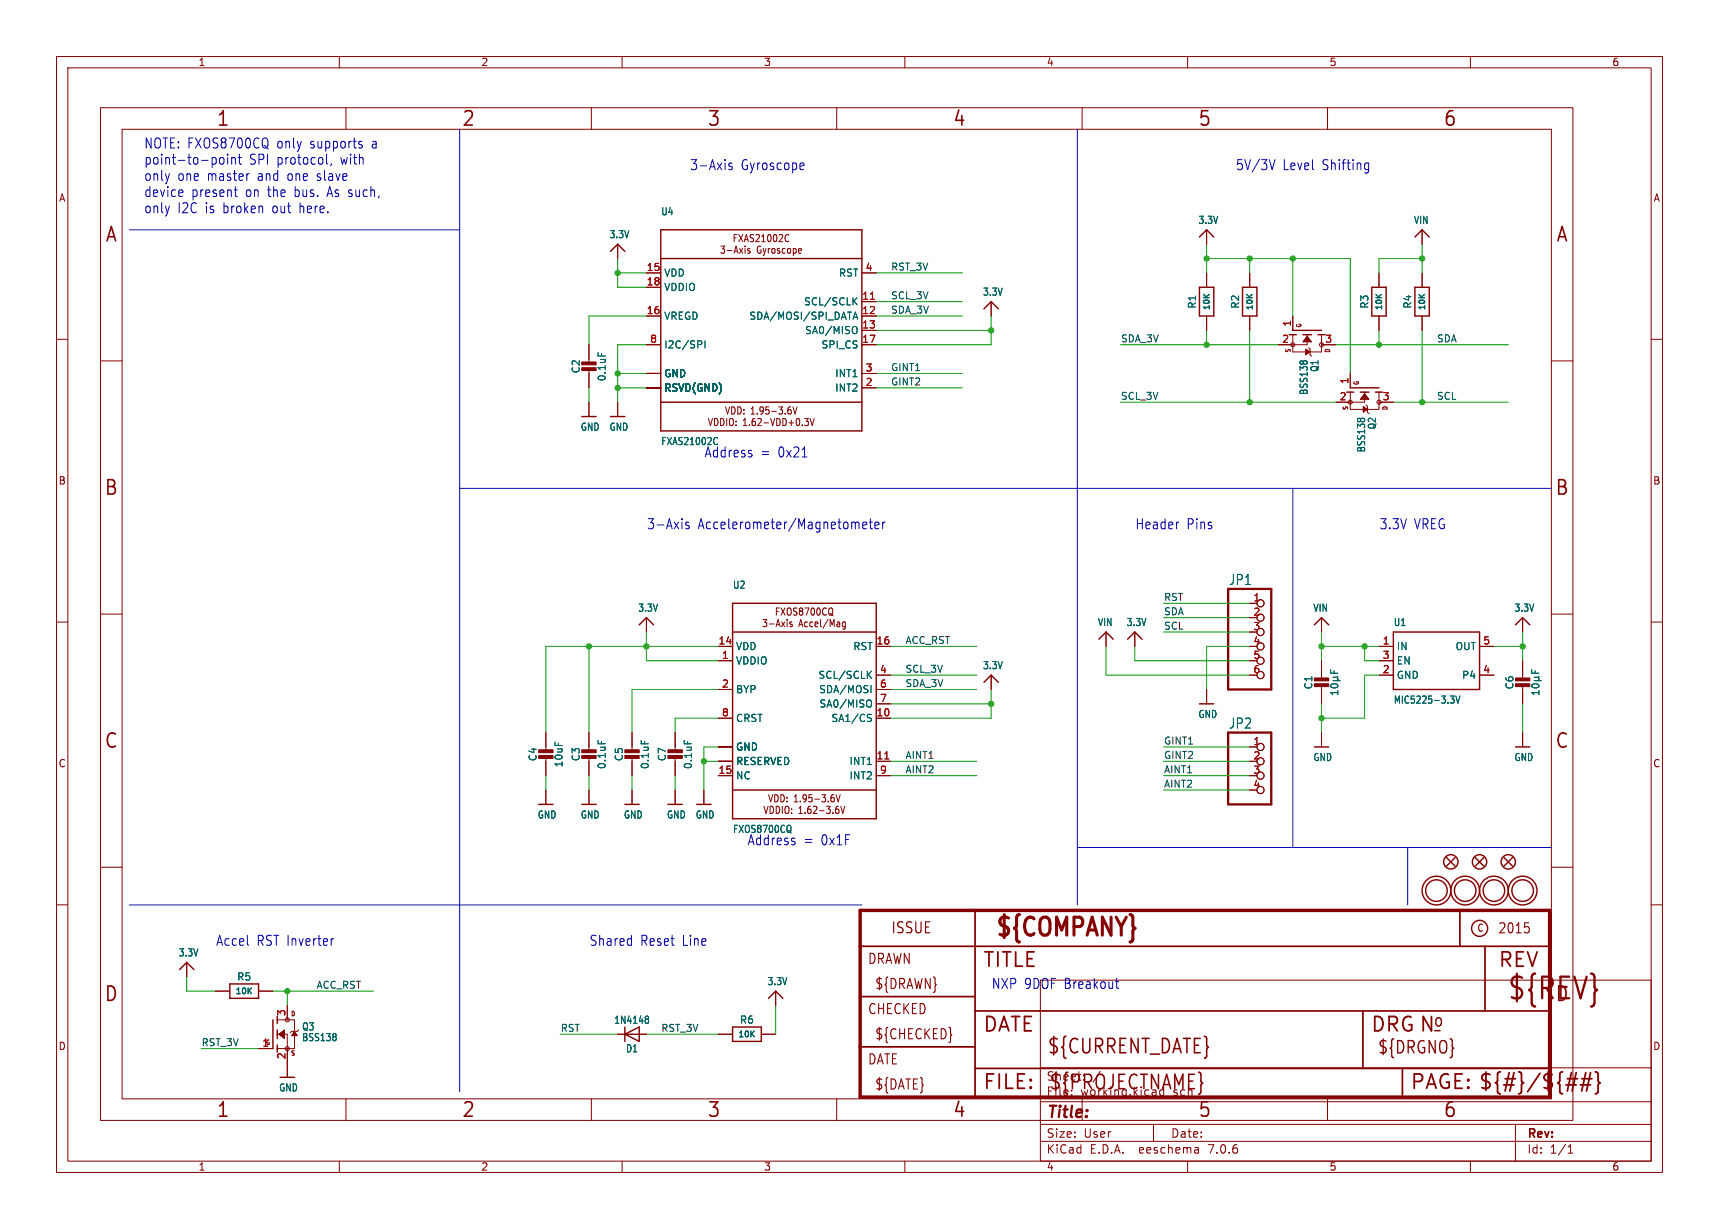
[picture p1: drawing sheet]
<svg xmlns="http://www.w3.org/2000/svg" width="304mm" height="217mm" viewBox="0 0 304 217" stroke-linecap="round" stroke-linejoin="round" font-family="sans-serif">
<g fill="none" stroke="#840000" stroke-width=".18">
<path d="M10 10h284v197.3h-284zM12 12h280v193.3h-280zM17.8 19h260.3v179.1h-260.3zM60 10v2M61.2 19v3.9M104.6 19v3.9M110 10v2M148 19v3.9M160 10v2M191.3 19v3.9M210 10v2M234.7 19v3.9"/>
<path d="M260 10v2M21.6 22.9h252.7v171.4h-252.7zM10 60h2M109.2 43.2v2.5M114.3 55.9h2.5M114.3 48.3h2.5M114.3 50.8h2.5M127.5 43.5h.6l-.3 .5 .3 .1v.6l-.2 .1-.4-.1M128.6 44.3h.8M129.8 44.8l.3-1.3 .4 1.3M129.8 42.1h.4M129.9 44.4h.5"/>
<path d="M130.3 41.5h-.5v1.2M130.6 41.5l.8 1.2M130.8 43.9l.5 .9M131.3 43.9l-.5 .9M131.4 41.5l-.8 1.2M131.6 42.7l.4-1.2 .3 1.2M131.7 42.4h.5M131.7 43.5v.1M131.7 43.9v.9M132.6 44l-.2-.1-.2 .2 .1 .2 .3 .1v.3h-.4M133.3 41.5h-.5l-.2 .2 .1 .3 .5 .3v.3l-.1 .1h-.5M133.7 41.6l.4-.1 .2 .3-.7 .9h.7"/>
<path d="M134.5 43.6a.62 .62 0 0 0-.7 .5 .62 .62 0 0 0 .5 .7l.3-.1v-.5h-.2M134.7 42.7h.6M134.7 41.8l.3-.3v1.2M134.9 43.9l.3 .9M135.2 44.8l-.3 .4M135.4 43.9l-.2 .9M135.9 43.9v.9M135.9 41.5h.1a.72 .72 0 0 1 0 1.2 .94 .94 0 0 1-.1-1.2zM136.2 43.9l-.3 .3M136.6 44l.2-.1 .2 .3v.3l-.2 .3-.2-.1-.1-.2zM136.9 41.5h.1a.72 .72 0 0 1 0 1.2 .94 .94 0 0 1-.1-1.2zM137.8 41.6l.4-.1 .2 .3-.7 .9h.7"/>
<path d="M137.9 44l-.3-.1-.2 .2 .1 .2 .4 .1v.3h-.5M138.8 44l-.3-.1-.2 .3 .1 .5h.4M139.5 41.6l-.2-.1h-.3l-.2 .7M140.3 43.9v1.3M152.4 53.3h2.5M152.4 55.9h2.5M152.4 58.4h2.5M152.4 48.3h2.5M175.3 53.3v2.6M213.4 40.6v2.6M213.4 48.3v2.5M213.4 55.9v2.5"/>
<path d="M221 48.3v2.5M221 55.9v2.5M228.6 59.2v3h5.1v-3M228.6 55.9v2.5M231.1 59.2v1.8h-5M243.8 48.3v2.5M243.8 55.9v2.5M251.5 40.6v2.6M251.5 48.3v2.5M251.5 55.9v2.5M292 60h2M17.8 63.8h3.8"/>
<path d="M104.1 61v3.3M104.1 65.3v3.3M104.1 71.1v2.6M109.2 71.1v2.6M114.3 66h2.5M114.3 68.6h2.5M114.3 61h2.5M125.3 74l.3 1.3 .4-1.3M126.3 74a.67 .67 0 0 1 .7 .4 .67 .67 0 0 1-.2 .8l-.5 .1zM127.4 74a.67 .67 0 0 1 .7 .4 .67 .67 0 0 1-.3 .8l-.4 .1zM128.3 71.9l.4 1.3 .3-1.3M128.5 74v1.3"/>
<path d="M129.1 74.1l.3-.1 .2 .2 .1 .6-.3 .5-.4-.2v-.7zM129.4 71.9a.67 .67 0 0 1 .6 .5 .67 .67 0 0 1-.2 .8h-.4zM130.1 74.5v.1M130.1 75.1v.2M130.5 71.9a.67 .67 0 0 1 .6 .5 .67 .67 0 0 1-.2 .8h-.4zM131.4 74.4l.3-.4v1.3M131.4 75.3h.6M131.5 73.1v.1M131.5 72.4v.2M132.5 75.1v.2M132.8 73.2h.6M132.8 72.3l.3-.4v1.3"/>
<path d="M133.5 74l-.3 .1-.2 .2v.7l.2 .3 .3-.2v-.6h-.3l-.2 .2M133.9 73.1v.1M134 74.1l.4-.1 .2 .4-.6 .9h.6M135 72.5l-.2 .2h-.3l-.1-.6 .4-.2 .2 .3-.1 .7-.1 .3h-.3M135.1 74.8h.8M136 71.9h-.6v.7l.1-.2 .4 .1 .1 .6-.2 .1-.4-.1M136.3 74l.3 1.3 .4-1.3M136.5 72.7h.8M137.3 74a.67 .67 0 0 1 .7 .4 .67 .67 0 0 1-.2 .8l-.5 .1zM137.7 71.9h.7l-.4 .5 .3 .1 .1 .2M137.7 73.1l.5 .1M138.4 74v1.3l.5-.2"/>
<path d="M139.3 72.7l.2-.3 .3 .1 .1 .2M139.8 71.9l-.3 .1-.2 .2v.8M139.9 74.3v1M140.2 71.9l.4 1.3 .3-1.3M140.9 75.1l.1 .2 .3-.2M141.9 75.1v.2M142.3 75.1l.1 .2 .5-.2M143.3 74l.3 1.3 .4-1.3M152.4 66h2.5M152.4 68.6h2.5M152.4 61h2.5M231.4 61.5l.2 .2v1l.3 .3"/>
<path d="M233.7 61h2.5M238.8 69.3v3.1h5v-3.1M238.8 66v2.6M241.3 69.3v1.8h-5.1M241.6 71.6l.2 .3v1l.3 .3M243.8 71.1h2.6M274.3 63.8h3.8M10 110h2M17.8 108.6h3.8M114.3 109.2v2.6M127 114.3h2.5M127 116.8h2.5"/>
<path d="M134.9 109.6h.7l-.4 .4 .3 .2v.5l-.1 .1-.5-.1M136 110.3h.9M137.2 110.8l.4-1.2 .3 1.2M137.3 108.1h.3M137.3 110.5h.5M137.8 107.5h-.5v1.3M138.1 107.5l.7 1.3M138.2 110l.6 .8M138.8 110l-.6 .8M138.8 107.5l-.7 1.3M139.2 109.6v.1M139.2 110v.8"/>
<path d="M139.3 107.6l.3-.1 .2 .2 .1 .7-.3 .4-.4-.2v-.7zM140.1 110h-.3l-.2 .2 .1 .1 .4 .2v.3h-.5M140.9 107.6l-.4-.1-.2 .2 .1 .4 .5 .2v.4l-.2 .1-.4-.1M141.2 110.8l.4-1.2 .4 1.2M141.3 110.5h.6M141.5 108.1l-.2-.3 .2-.3 .4 .1 .1 .1-.2 .4M141.5 108.1l-.2 .2v.2l.2 .3 .4-.1 .1-.2v-.2l-.2-.2M141.5 108.1h.3M142.3 107.5h.7l-.4 1.3M142.8 110h-.3l-.2 .2 .1 .6h.4M143.6 107.6l.1-.1a.72 .72 0 0 1 0 1.3 .95 .95 0 0 1-.1-1.2zM143.7 110h-.3l-.2 .2 .1 .6h.4"/>
<path d="M144.1 110.4l.5-.1v-.3h-.3l-.2 .2 .1 .6h.4M144.6 107.6l.1-.1a.72 .72 0 0 1 0 1.3 .94 .94 0 0 1-.1-1.2zM145.1 109.6v1l.1 .2M146.1 107.6a.62 .62 0 0 0-.7 .5 .62 .62 0 0 0 .4 .7l.3-.1M146.4 109.5l-.9 1.6M146.5 108.4l.1-.7 .2-.2 .4 .2 .1 .7M149.5 111l-.2 .2h-.3M154.9 114.3h2.6M154.9 119.4h2.6M175.3 119.4v2.5M195.6 111.8v2.5M200.7 111.8v2.5"/>
<path d="M221 119.4h1.2M221 116.8h1.2M221 106.7h1.2M221 111.8h1.2M233.7 109.2v2.6M233.7 116.8v3.3M243.8 114.3h2.6M243.8 119.4h2.6M243.8 116.8h2.6M261.6 114.3h2.6M261.6 119.4h2.6M269.2 109.2v2.6"/>
<path d="M269.2 116.8v3.3M274.3 108.6h3.8M292 110h2M96.5 129.5v3.3M96.5 133.9v3.3M96.5 139.7v2.5M104.1 129.5v3.3M104.1 133.9v3.3M104.1 139.7v2.5M111.8 129.5v3.3M111.8 133.9v3.3M111.8 139.7v2.5"/>
<path d="M119.4 129.5v3.3M119.4 133.9v3.3M119.4 139.7v2.5M124.5 139.7v2.5M127 127h2.5M127 134.6h2.5M127 132.1h2.5M127 137.2h2.5M127 121.9h2.5M154.9 127h2.6M154.9 134.6h2.6M154.9 137.2h2.6"/>
<path d="M154.9 121.9h2.6M154.9 124.5h2.6M213.4 121.9v2.6M221 132.1h1.2M221 137.2h1.2M233.7 121.2v3.3M233.7 129.5v2.6M269.2 121.2v3.3M269.2 129.5v2.6M10 160h2M17.8 153.4h3.8M135.1 142.6l.4 1.2 .3-1.2"/>
<path d="M135.9 140.5l.4 1.3 .3-1.3M136.2 142.6a.64 .64 0 0 1 .6 .6 .64 .64 0 0 1-.6 .6zM137 140.5a.64 .64 0 0 1 .6 .7 .64 .64 0 0 1-.6 .6zM137.3 142.6a.64 .64 0 0 1 .6 .6 .64 .64 0 0 1-.6 .6zM138.1 140.5a.64 .64 0 0 1 .6 .7 .64 .64 0 0 1-.6 .6zM138.3 142.6v1.2M139 142.6h.3l.2 .2v.6l-.2 .4-.5-.1v-.7zM139.2 141v.1M139.2 141.7v.1M140 143.7v.1M140 143.1v.1M140.4 141.8h.7"/>
<path d="M140.4 140.9l.3-.4v1.3M141.3 143.8h.6M141.3 142.9l.3-.3v1.2M141.5 141.7v.1M142.3 143.7v.1M142.6 141.1l-.2 .2h-.3l-.1-.7 .4-.1 .2 .3-.1 .7-.1 .2-.3 .1M143.3 142.6h-.3l-.1 .3-.1 .7 .2 .2 .4-.1-.1-.6h-.3l-.2 .2M143.6 140.5h-.5l-.1 .6 .2-.1 .3 .1 .1 .6-.2 .1-.4-.1M143.8 142.7l.4-.1 .3 .3-.7 .9h.7M144.1 141.3h.8M144.9 143.4h.8M145.3 140.5h.7l-.4 .5 .3 .1v.6l-.1 .1-.5-.1"/>
<path d="M146.1 142.6h.7l-.3 .5 .3 .1v.5l-.2 .1-.5-.1M146.5 141.7v.1M147.3 143.7v.1M147.4 140.5l-.3 .1-.1 .2-.1 .8 .2 .2 .4-.1-.1-.6-.3-.1-.2 .3M147.8 140.5l.4 1.3 .4-1.3M147.8 143.1l-.1 .2M147.9 142.7l-.2 .9 .2 .2 .4-.1M148.7 142.6l.3 1.2 .4-1.2M274.3 153.4h3.8M292 160h2M33 170.2v2.5M38.1 175.3h2.5"/>
<path d="M45.7 175.3h2.6M50.8 177.8v2.5M137.2 175.3v2.5M184 173.3h108v32h-108zM45.7 185.4h2.6M49 182.9h1.8v7.6M49 180.3h3.1v5.1h-3.1M52.8 182.1l-.2 .3h-1l-.3 .2M61.2 194.3v3.8M104.6 194.3v3.8M109.2 182.9h5.1M127 182.9h2.5"/>
<path d="M134.6 182.9h2.6M148 194.3v3.8M184 198.8h108M184 194.8h108M184 188.8h108M191.3 194.3v3.8M204 198.8v3M234.7 194.3v3.8M268 198.8v6.5M60 205.3v2M110 205.3v2M160 205.3v2"/>
<path d="M184 201.8h108M210 205.3v2M211.8 203l.1 .9M211.9 203.8l-.1 .1M211.9 203.3h-.1M260 205.3v2M277.3 203.9h.8M277.3 202.8l.4-.4v1.5"/>
<circle cx="228.6" cy="61" r=".36"/>
<circle cx="233.7" cy="61" r=".36"/>
<circle cx="238.8" cy="71.1" r=".36"/>
<circle cx="243.8" cy="71.1" r=".36"/>
<circle cx="222.9" cy="109.2" r=".63"/>
<circle cx="222.9" cy="111.8" r=".63"/>
<circle cx="222.9" cy="106.7" r=".63"/>
<circle cx="222.9" cy="116.8" r=".63"/>
<circle cx="222.9" cy="119.4" r=".63"/>
<circle cx="222.9" cy="114.3" r=".63"/>
<circle cx="222.9" cy="132.1" r=".63"/>
<circle cx="222.9" cy="137.2" r=".63"/>
<circle cx="222.9" cy="139.7" r=".63"/>
<circle cx="222.9" cy="134.6" r=".63"/>
<circle cx="50.8" cy="185.4" r=".36"/>
<circle cx="50.8" cy="180.3" r=".36"/>
</g>
<g fill="none" stroke="#840000" stroke-width=".25">
<path d="M107.9 44.4l1.3-1.2 1.3 1.2M116.8 40.6h35.6v35.6h-35.6zM116.8 45.7h35.6M174 54.6l1.3-1.3 1.2 1.3M212.1 50.8h2.5v5.1h-2.5zM212.1 41.9l1.3-1.3 1.2 1.3M219.7 50.8h2.5v5.1h-2.5zM228 59.2h1.2M228.6 58.4h5.1M230.4 59.2h1.5M233 59.2h1.3M242.6 50.8h2.5v5.1h-2.5z"/>
<path d="M250.2 41.9l1.3-1.3 1.2 1.3M250.2 50.8h2.5v5.1h-2.5zM102.9 73.7h2.5M107.9 73.7h2.6M116.8 71.1h35.6M238.1 69.3h1.3M238.8 68.6h5M240.5 69.3h1.6M243.2 69.3h1.3M113 110.5l1.3-1.3 1.3 1.3M129.5 106.7h25.4v38.1h-25.4zM129.5 111.8h25.4"/>
<path d="M194.3 113l1.3-1.2 1.2 1.2M199.4 113l1.3-1.2 1.2 1.2M232.4 110.5l1.3-1.3 1.2 1.3M246.4 111.8h15.2v10.1h-15.2zM268 110.5l1.2-1.3 1.3 1.3M129.5 139.7h25.4M174 120.6l1.3-1.2 1.2 1.2M212.1 124.5h2.5M232.4 132.1h2.5M268 132.1h2.5M95.2 142.2h2.6M102.9 142.2h2.5"/>
<path d="M110.5 142.2h2.5M118.1 142.2h2.5M123.2 142.2h2.5M255.8 151.6l1.5 1.6M257.3 151.6l-1.5 1.6M260.9 151.6l1.5 1.6M262.4 151.6l-1.5 1.6M265.9 151.6l1.6 1.6M267.5 151.6l-1.6 1.6M31.7 171.4l1.3-1.2 1.3 1.2M40.6 174h5.1v2.5h-5.1zM49 179.7v1.3"/>
<path d="M135.9 176.5l1.3-1.2 1.2 1.2M48.3 180.3v5.1M49 182.1v1.5M49 184.8v1.3M49.5 190.5h2.6M110.5 182.9l2.5-1.3v2.5zM110.5 181.6v2.5M129.5 181.6h5.1v2.5h-5.1z"/>
<circle cx="254" cy="157.5" r="2.54"/>
<circle cx="254" cy="157.5" r="1.9"/>
<circle cx="256.5" cy="152.4" r="1.27"/>
<circle cx="259.1" cy="157.5" r="2.54"/>
<circle cx="259.1" cy="157.5" r="1.9"/>
<circle cx="261.6" cy="152.4" r="1.27"/>
<circle cx="264.2" cy="157.5" r="2.54"/>
<circle cx="264.2" cy="157.5" r="1.9"/>
<circle cx="266.7" cy="152.4" r="1.27"/>
<circle cx="269.2" cy="157.5" r="2.54"/>
<circle cx="269.2" cy="157.5" r="1.9"/>
<circle cx="261.6" cy="164.2" r="1.42"/>
</g>
<g fill="none" stroke="#006464" stroke-width=".18">
<path d="M150.8 56.5l.4-1.3 .5 1.3M150.9 56.1h.6M151 53.2l.5 .7M151 57.7a.43 .43 0 0 1 .5 .5v.4a.43 .43 0 0 1-.5 .4M151.5 52.6l-.7 .8M105.7 62.3v.6M123.9 60.3l.2 .2-.1 .3-.1 .1M124.6 60.3v1.2M126.5 77.4l.4 .1M229.9 63.9l.2-.1 .3 .1M230.5 63.9l.2-.1 .4 .1M240.1 74.1l.2-.1 .2 .1"/>
<path d="M240.6 74.1l.2-.1 .4 .1M153.5 119.2l.6 .8M154.1 118.7l-.7 .7M235.3 118.4v.6h1.3M235.7 119.8h.7M235.9 118.6v.4M236.4 119.8l.2 .1v.3l-.2 .2M236.6 119.6l-.2 .2M270.9 118.4v.6h1.2M271.3 119.8h.6M271.5 118.6v.4M271.9 119.8l.2 .1v.3l-.2 .2"/>
<path d="M272.1 119.6l-.2 .2M105.7 130.9v.6M113.4 130.9v.6M121 130.9v.6M153.5 123.8a.43 .43 0 0 1 .6 .4v.4a.43 .43 0 0 1-.6 .4M153.6 126.9l.4 .1 .1 .3-.3 .3h-.3M153.6 126.3l.5 .1M154 121.2v1.3M235.4 121a.69 .69 0 0 1 1.2 .3 .72 .72 0 0 1-1.3-.1zM235.7 120.4h1.3M236.6 122.5h-1.3l.4 .3M236.6 122.1v.7"/>
<path d="M256.4 123.1h.7l-.3 .5 .3 .1v.4l-.2 .2h-.3M257.4 123.1l.4 1.2 .3-1.2M270.9 121.1a.75 .75 0 0 1 1.2 .2 .72 .72 0 0 1-1.2-.1zM271.3 120.4h1.2M272.1 122.1v.7M272.1 122.5h-1.2l.3 .3M139.7 146l.2 .4-.1 .6M114.3 179.7h.2l.2 .2-.2 .3M59.3 182.8l.1 .2-.1 .2M59.3 183.4l.1 .2-.1 .4M114.3 180.2h.2M114.5 180.2l.1 .2 .1 .3-.2 .3h-.2"/>
</g>
<path d="M153.9 52.9h.7M156.5 134.2h.7" fill="none" stroke="#a90000" stroke-width=".18"/>
<g fill="#840000" stroke="#840000" stroke-width=".18">
<path d="M102.9 65h2.5v.5h-2.5z"/>
<path d="M102.9 64h2.5v.5h-2.5z"/>
<path d="M268 120.9h2.5v.5h-2.5z"/>
<path d="M268 119.9h2.5v.5h-2.5z"/>
<path d="M232.4 120.9h2.5v.5h-2.5z"/>
<path d="M232.4 119.9h2.5v.5h-2.5z"/>
<path d="M110.5 133.6h2.5v.5h-2.5z"/>
<path d="M110.5 132.6h2.5v.5h-2.5z"/>
<path d="M241.3 69.6l.8 1h-1.6z"/>
<path d="M241 71.9l.8 .5-.8 .5z"/>
<path d="M102.9 133.6h2.5v.5h-2.5z"/>
<path d="M102.9 132.6h2.5v.5h-2.5z"/>
<path d="M95.2 133.6h2.6v.5h-2.6z"/>
<path d="M95.2 132.6h2.6v.5h-2.6z"/>
<path d="M231.1 59.4l.8 1.1h-1.5z"/>
<path d="M230.9 61.7l.7 .5-.7 .5z"/>
<path d="M49.3 182.9l1-.8v1.5z"/>
<path d="M52.1 182.4l.5 .7h-1z"/>
<path d="M118.1 133.6h2.5v.5h-2.5z"/>
<path d="M118.1 132.6h2.5v.5h-2.5z"/>
</g>
<path d="M152.1 161h121.9v33h-121.9z" fill="none" stroke="#840000" stroke-width=".61"/>
<path d="M152.1 176.2h20.3M152.1 167.3h121.9M172.4 161v33M172.4 178.8h101.6M241 178.8v10.1M258.1 161v6.3M262.6 167.3v11.5M152.1 185.1h20.3M172.4 188.9h101.6M248 188.9v5.1" fill="none" stroke="#840000" stroke-width=".3"/>
<path d="M276.9 191.8h1.8M277.1 190.8h1.9M278.7 189.7l-.7 3.2M279.4 191.8h1.9M279.7 190.8h1.8M280.4 189.7l-.7 3.2M281.3 189.7l-.8 3.2M282.1 189.5l.4 .2 .1 .2v1.2l.3 .4-.3 .3v1.2l-.1 .3-.4 .1" fill="none" stroke="#840000" stroke-width=".32"/>
<path d="M269.6 163.2h.7M270.3 163.9a.72 .72 0 0 1 0 .9v.1M168.2 182.9l.1 .1-.1 .1" fill="none" stroke="#840000" stroke-width=".19"/>
<path d="M217.2 104.1h7.6v17.8h-7.6zM217.2 129.5h7.6v12.7h-7.6z" fill="none" stroke="#840000" stroke-width=".41"/>
<g fill="none" stroke="#0000c2" stroke-width=".18">
<path d="M32.3 33.7v.3l-.7 .2M39 27.9a.39 .39 0 0 1 .6 .3l-.1 .7a.39 .39 0 0 1-.4 .1 .39 .39 0 0 1-.3-.3v-.5zM40.2 27.3l.1 .1M40.3 27.3v.1M40.3 27.9v1.1M41 28a.37 .37 0 0 1 .5-.1l.1 1.1M41 27.9v1.1M41.4 33.6h.6M41.6 34.5l.1 .2 .3 .1M42.1 27.9h.6M42.3 27.3v1.5l.1 .2h.3M43.9 30.7h.2"/>
<path d="M57.7 28.8l.3 .2M58.6 29l-.1 .3M63.9 25.6a.31 .31 0 0 1 .2 .3 .31 .31 0 0 1-.2 .3M63.9 25l.1 .1M81.3 22.9v170.1M129.4 28.9l-.3-.1a.31 .31 0 0 0-.2 .3 .31 .31 0 0 0 .2 .3h.2a.31 .31 0 0 1 .2 .3 .31 .31 0 0 1-.2 .3l-.4-.1M142 28.8l.1 .1 .1 .3-.7 .2M142.1 29.9l-.1 .1M190.5 22.9v137.1M225.4 28.2l-.5 1.8M241.6 28.8l.4 .1M242 29.9l-.4 .1"/>
<path d="M242 28.8v1.5a.41 .41 0 0 1-.5 .3M22.9 40.6h58.4M81.3 86.4h193M121.8 92.4l-.3-.1a.31 .31 0 0 0-.3 .3 .31 .31 0 0 0 .3 .3h.2a.31 .31 0 0 1 .2 .3 .31 .31 0 0 1-.2 .3l-.5-.1M132.9 80.3v.4M141.8 80.8h.9M152.5 92.9l.8-.2-.1-.3-.4-.1-.3 .3 .1 .8h.6M153.7 92.3h.6M153.9 91.7v1.6l.1 .1 .3 .1M154.7 92.9l.7-.2-.1-.3-.4-.1-.2 .3 .1 .8h.5M156.1 92.3v1.2M156.5 92.3l-.3 .1-.1 .3"/>
<path d="M208.3 92.3h.2M228.6 86.4v63.5M140.5 148.9v.4M190.5 149.9h83.8M248.9 149.9v10.1M22.9 160h129.5M59 166l-.3 .1M197.2 173.6h.6M197.5 174.5v.2l.3 .1"/>
</g>
<g fill="none" stroke="#009600" stroke-width=".18">
<path d="M109.2 45.7v5.1h5.1M109.2 48.3h5.1M114.3 55.9h-10.2v5.1M154.9 55.9h15.3M154.9 48.3h15.3M154.9 58.4h20.4M154.9 53.3h15.3M175.3 55.9v5.1h-20.4M213.4 45.7h25.4v20.3M213.4 43.2v5.1M213.4 58.4v2.6M221 45.7v2.6"/>
<path d="M221 58.4v12.7M228.6 45.7v10.2M243.8 58.4v2.6M251.5 45.7h-7.7v2.6M251.5 43.2v5.1M251.5 58.4v12.7M104.1 68.6v2.5M109.2 68.6h5.1M109.2 66h5.1M114.3 61h-5.1v10.1M154.9 68.6h15.3M154.9 66h15.3"/>
<path d="M198.1 61h28M198.1 71.1h38.1M236.2 61h30.5M246.4 71.1h20.3M104.1 114.3v15.2M114.3 111.8v5h12.7M127 114.3h-30.5v15.2M157.5 114.3h15.2M157.5 119.4h15.2M195.6 114.3v5.1h25.4M200.7 114.3v2.5h20.3M205.7 106.7h15.3"/>
<path d="M205.7 111.8h15.3M205.7 109.2h15.3M221 114.3h-7.6v7.6M233.7 114.3h10.1M233.7 111.8v5M241.3 114.3v2.5h2.5M243.8 119.4h-2.5v7.6h-7.6M264.2 114.3h5M269.2 111.8v5M96.5 137.2v2.5M104.1 137.2v2.5M111.8 137.2v2.5"/>
<path d="M119.4 137.2v2.5M124.5 134.6h2.5M127 132.1h-2.5v7.6M127 127h-7.6v2.5M127 121.9h-15.2v7.6M157.5 134.6h15.2M157.5 137.2h15.2M157.5 121.9h15.2M157.5 124.5h17.8M175.3 121.9v5.1h-17.8M205.7 134.6h15.3M205.7 139.7h15.3"/>
<path d="M205.7 137.2h15.3M205.7 132.1h15.3M233.7 124.5v5M269.2 124.5v5M33 172.7v2.6h5.1M48.3 175.3h17.7M50.8 175.3v2.5M137.2 177.8v5.1M35.6 185.4h10.1M99.1 182.9h10.1M114.3 182.9h12.7"/>
</g>
<g fill="#009600" stroke="#009600" stroke-width=".18">
<circle cx="109.2" cy="48.3" r=".46"/>
<circle cx="109.2" cy="66" r=".46"/>
<circle cx="109.2" cy="68.6" r=".46"/>
<circle cx="175.3" cy="124.5" r=".46"/>
<circle cx="175.3" cy="58.4" r=".46"/>
<circle cx="114.3" cy="114.3" r=".46"/>
<circle cx="124.5" cy="134.6" r=".46"/>
<circle cx="104.1" cy="114.3" r=".46"/>
<circle cx="50.8" cy="175.3" r=".46"/>
<circle cx="233.7" cy="114.3" r=".46"/>
<circle cx="269.2" cy="114.3" r=".46"/>
<circle cx="221" cy="71.1" r=".46"/>
<circle cx="241.3" cy="114.3" r=".46"/>
<circle cx="251.5" cy="71.1" r=".46"/>
<circle cx="233.7" cy="127" r=".46"/>
<circle cx="221" cy="45.7" r=".46"/>
<circle cx="228.6" cy="45.7" r=".46"/>
<circle cx="213.4" cy="61" r=".46"/>
<circle cx="213.4" cy="45.7" r=".46"/>
<circle cx="243.8" cy="61" r=".46"/>
<circle cx="251.5" cy="45.7" r=".46"/>
</g>
<text font-size="5.3" fill="#840000" x="266.4" y="177.3">${REV}</text>
<text font-size="4.4" fill="#840000" x="175.7" y="166.3">${COMPANY}</text>
<g font-size="3.5" fill="#840000">
<text x="38.2" y="22.7">1</text>
<text x="81.6" y="22.7">2</text>
<text x="125" y="22.7">3</text>
<text x="168.4" y="22.7">4</text>
<text x="211.8" y="22.7">5</text>
<text x="255.1" y="22.7">6</text>
<text x="18.5" y="43.1">A</text>
<text x="275" y="43.1">A</text>
<text x="18.3" y="87.9">B</text>
<text x="274.9" y="87.9">B</text>
<text x="18.3" y="132.7">C</text>
<text x="274.9" y="132.7">C</text>
<text x="173.7" y="171.4">TITLE</text>
<text x="264.8" y="171.4">REV</text>
<text x="18.3" y="177.4">D</text>
<text x="274.9" y="177.4">D</text>
<text x="173.7" y="182.9">DATE</text>
<text x="242.3" y="182.9">DRG N</text>
<text x="185.1" y="186.7">${CURRENT_DATE}</text>
<text x="38.2" y="197.9">1</text>
<text x="81.6" y="197.9">2</text>
<text x="125" y="197.9">3</text>
<text x="168.4" y="197.9">4</text>
<text x="173.7" y="193">FILE:</text>
<text x="185.4" y="193">${PROJECTNAME}</text>
<text x="211.8" y="197.9">5</text>
<text x="249.3" y="193">PAGE: ${#}/${##}</text>
<text x="255.1" y="197.9">6</text>
</g>
<g font-size="3" fill="#840000">
<text x="253.4" y="181.9">o</text>
<text x="243.5" y="186.6">${DRGNO}</text>
</g>
<text font-size="2.8" fill="#840000" x="185" y="198.2">Title:</text>
<text font-size="2.7" fill="#840000" x="157.5" y="165.3">ISSUE</text>
<g font-size="2.5" fill="#0000c2">
<text x="25.4" y="26.4">NOTE: FXOS8700CQ</text>
<text x="25.4" y="29.3">point-to-point</text>
<text x="44.1" y="29.3">SPI protocol,</text>
<text x="49" y="26.4">only</text>
<text x="55" y="26.4">supports</text>
<text x="60.4" y="29.3">with</text>
<text x="66" y="26.4">a</text>
<text x="25.4" y="32.1">only</text>
<text x="25.4" y="35">device</text>
<text x="31.4" y="32.1">one</text>
<text x="33.8" y="35">present</text>
<text x="36.7" y="32.1">master</text>
<text x="43.5" y="35">on the</text>
<text x="45.7" y="32.1">and</text>
<text x="51.1" y="32.1">one</text>
<text x="52.4" y="35">bus.</text>
<text x="56.5" y="32.1">slave</text>
<text x="58.3" y="35">As such,</text>
<text x="121.9" y="30.2">3-Axis</text>
<text x="131" y="30.2">Gyroscope</text>
<text x="218.4" y="30.2">5V/3V</text>
<text x="226.8" y="30.2">Level</text>
<text x="233.9" y="30.2">Shifting</text>
<text x="25.4" y="37.9">only</text>
<text x="31.4" y="37.9">I2C is broken</text>
<text x="48.5" y="37.9">out</text>
<text x="53.4" y="37.9">here.</text>
<text x="134.5" y="81">=</text>
<text x="137.7" y="81">0x21</text>
<text x="114.3" y="93.7">3-Axis</text>
<text x="123.4" y="93.7">Accelerometer/Magnetometer</text>
<text x="200.7" y="93.7">Header</text>
<text x="209.8" y="93.7">Pins</text>
<text x="243.8" y="93.7">3.3V</text>
<text x="250" y="93.7">VREG</text>
<text x="142.1" y="149.6">=</text>
<text x="145.3" y="149.6">0x1F</text>
<text x="38.1" y="167.4">Accel</text>
<text x="45.4" y="167.4">RST Inverter</text>
<text x="104.1" y="167.4">Shared</text>
<text x="113.2" y="167.4">Reset</text>
<text x="120.7" y="167.4">Line</text>
<text x="175.3" y="175">NXP 9DOF Breakout</text>
</g>
<g font-size="2.5" fill="#006464">
<text x="124.5" y="81">Address</text>
<text x="217.2" y="103.6">JP1</text>
<text x="217.2" y="129">JP2</text>
<text x="132.1" y="149.6">Address</text>
</g>
<g font-size="2.5" fill="#840000">
<text x="264.8" y="165.3">2015</text>
<text x="153.4" y="170.7">DRAWN</text>
<text x="153.4" y="179.6">CHECKED</text>
<text x="154.6" y="175.2">${DRAWN}</text>
<text x="154.6" y="184">${CHECKED}</text>
<text x="153.4" y="188.5">DATE</text>
<text x="154.6" y="192.9">${DATE}</text>
</g>
<g font-size="2.1" fill="#840000">
<text x="185" y="191.3">Sheet:</text>
<text x="193.2" y="191.3">/</text>
<text x="185" y="194">File:</text>
<text x="191" y="194">working.kicad_sch</text>
<text x="185" y="201.4">Size:</text>
<text x="191.6" y="201.4">User</text>
<text x="207" y="201.4">Date:</text>
<text x="270" y="201.6">Rev:</text>
<text x="185" y="204.2">KiCad</text>
<text x="192.7" y="204.2">E.D.A.</text>
<text x="201.6" y="204.2">eeschema</text>
<text x="213.9" y="204.2">7.0.6</text>
<text x="270" y="204.2">Id:</text>
<text x="274" y="204.2">1/1</text>
</g>
<g font-size="1.8" fill="#840000">
<text x="35" y="11.9">1</text>
<text x="85" y="11.9">2</text>
<text x="135" y="11.9">3</text>
<text x="185" y="11.9">4</text>
<text x="235" y="11.9">5</text>
<text x="285" y="11.9">6</text>
<text x="10.3" y="35.9">A</text>
<text x="292.3" y="35.9">A</text>
<text x="139.3" y="44">Gyroscope</text>
<text x="138.5" y="74.5">1.62-VDD+0.3V</text>
<text x="10.3" y="85.9">B</text>
<text x="292.2" y="85.9">B</text>
<text x="146.9" y="110.1">Accel/Mag</text>
<text x="10.3" y="135.9">C</text>
<text x="292.2" y="135.9">C</text>
<text x="148.3" y="143.1">1.62-3.6V</text>
<text x="261.1" y="165">C</text>
<text x="10.3" y="185.9">D</text>
<text x="292.2" y="185.9">D</text>
<text x="35" y="207.2">1</text>
<text x="85" y="207.2">2</text>
<text x="135" y="207.2">3</text>
<text x="185" y="207.2">4</text>
<text x="235" y="207.2">5</text>
<text x="285" y="207.2">6</text>
</g>
<g font-size="1.8" fill="#006464">
<text x="116.8" y="38.3">U4</text>
<text x="211.8" y="39.8">3.3V</text>
<text x="249.9" y="39.8">VIN</text>
<text x="107.7" y="42.3">3.3V</text>
<text x="117.3" y="49.1">VDD</text>
<text x="117.3" y="51.7">VDDIO</text>
<text x="148.2" y="49.1">RST</text>
<text x="173.7" y="52.5">3.3V</text>
<text x="117.3" y="56.7">VREGD</text>
<text x="132.4" y="56.7">SDA/MOSI/SPI_DATA</text>
<text x="142.1" y="54.2">SCL/SCLK</text>
<text x="142.3" y="59.3">SA0/MISO</text>
<text x="211.7" y="54.7" transform="rotate(-90 211.7 54.7)">R1</text>
<text x="219.3" y="54.7" transform="rotate(-90 219.3 54.7)">R2</text>
<text x="242.2" y="54.7" transform="rotate(-90 242.2 54.7)">R3</text>
<text x="249.8" y="54.7" transform="rotate(-90 249.8 54.7)">R4</text>
<text x="117.3" y="61.8">I2C/SPI</text>
<text x="145.2" y="61.8">SPI_CS</text>
<text x="233.3" y="65.9" transform="rotate(-90 233.3 65.9)">Q1</text>
<text x="102.7" y="66.1" transform="rotate(-90 102.7 66.1)">C2</text>
<text x="107.3" y="67.5" transform="rotate(-90 107.3 67.5)">0.1uF</text>
<text x="117.3" y="66.9">GND</text>
<text x="117.3" y="69.4">RSVD(GND)</text>
<text x="147.6" y="69.4">INT2</text>
<text x="147.6" y="66.9">INT1</text>
<text x="231.4" y="69.9" transform="rotate(-90 231.4 69.9)">BSS138</text>
<text x="102.6" y="76.4">GND</text>
<text x="107.7" y="76.4">GND</text>
<text x="243.5" y="76" transform="rotate(-90 243.5 76)">Q2</text>
<text x="116.8" y="78.9">FXAS21002C</text>
<text x="241.6" y="80.1" transform="rotate(-90 241.6 80.1)">BSS138</text>
<text x="129.5" y="104.3">U2</text>
<text x="112.7" y="108.4">3.3V</text>
<text x="194" y="110.9">VIN</text>
<text x="199.1" y="110.9">3.3V</text>
<text x="232.1" y="108.4">VIN</text>
<text x="246.4" y="110.9">U1</text>
<text x="267.7" y="108.4">3.3V</text>
<text x="130" y="117.7">VDDIO</text>
<text x="130" y="115.2">VDD</text>
<text x="150.8" y="115.2">RST</text>
<text x="173.7" y="118.5">3.3V</text>
<text x="246.9" y="115.2">IN</text>
<text x="246.9" y="117.7">EN</text>
<text x="257.3" y="115.2">OUT</text>
<text x="130" y="122.8">BYP</text>
<text x="144.6" y="120.2">SCL/SCLK</text>
<text x="144.7" y="122.8">SDA/MOSI</text>
<text x="144.8" y="125.3">SA0/MISO</text>
<text x="232.3" y="122" transform="rotate(-90 232.3 122)">C1</text>
<text x="246.4" y="124.6">MIC5225-3.3V</text>
<text x="246.9" y="120.2">GND</text>
<text x="258.4" y="120.2">P4</text>
<text x="267.8" y="122" transform="rotate(-90 267.8 122)">C6</text>
<text x="130" y="127.9">CRST</text>
<text x="146.9" y="127.9">SA1/CS</text>
<text x="211.8" y="127.2">GND</text>
<text x="95.1" y="134.7" transform="rotate(-90 95.1 134.7)">C4</text>
<text x="99.7" y="135.8" transform="rotate(-90 99.7 135.8)">10uF</text>
<text x="102.7" y="134.7" transform="rotate(-90 102.7 134.7)">C3</text>
<text x="107.3" y="136.1" transform="rotate(-90 107.3 136.1)">0.1uF</text>
<text x="110.3" y="134.7" transform="rotate(-90 110.3 134.7)">C5</text>
<text x="114.9" y="136.1" transform="rotate(-90 114.9 136.1)">0.1uF</text>
<text x="118" y="134.7" transform="rotate(-90 118 134.7)">C7</text>
<text x="122.5" y="136.1" transform="rotate(-90 122.5 136.1)">0.1uF</text>
<text x="130" y="132.9">GND</text>
<text x="130" y="135.5">RESERVED</text>
<text x="150.1" y="135.5">INT1</text>
<text x="232.1" y="134.8">GND</text>
<text x="267.7" y="134.8">GND</text>
<text x="130" y="138">NC</text>
<text x="150.1" y="138">INT2</text>
<text x="95" y="144.9">GND</text>
<text x="102.6" y="144.9">GND</text>
<text x="110.2" y="144.9">GND</text>
<text x="117.8" y="144.9">GND</text>
<text x="122.9" y="144.9">GND</text>
<text x="129.5" y="147.5">FXOS8700CQ</text>
<text x="31.5" y="169.3">3.3V</text>
<text x="41.8" y="173.6">R5</text>
<text x="135.6" y="174.4">3.3V</text>
<text x="53.3" y="182.4">Q3</text>
<text x="53.3" y="184.3">BSS138</text>
<text x="108.5" y="181.2">1N4148</text>
<text x="130.7" y="181.2">R6</text>
<text x="110.6" y="186.3">D1</text>
<text x="49.2" y="193.2">GND</text>
</g>
<g font-size="1.8" fill="#a90000">
<text x="114.3" y="48">15</text>
<text x="114.3" y="50.5">18</text>
<text x="152.4" y="53.1">11</text>
<text x="153" y="48">4</text>
<text x="114.3" y="55.6">16</text>
<text x="152.4" y="55.6">12</text>
<text x="152.4" y="58.2">13</text>
<text x="228.3" y="57.9" transform="rotate(-90 228.3 57.9)">1</text>
<text x="114.9" y="60.7">8</text>
<text x="152.4" y="60.7">17</text>
<text x="153" y="65.8">3</text>
<text x="226.6" y="60.7">2</text>
<text x="234.2" y="60.7">3</text>
<text x="153" y="68.3">2</text>
<text x="236.8" y="70.9">2</text>
<text x="238.5" y="68" transform="rotate(-90 238.5 68)">1</text>
<text x="244.4" y="70.9">3</text>
<text x="221.5" y="106.4">1</text>
<text x="221.5" y="109">2</text>
<text x="221.5" y="111.5">3</text>
<text x="127" y="114">14</text>
<text x="127.6" y="116.6">1</text>
<text x="154.9" y="114">16</text>
<text x="155.5" y="119.1">4</text>
<text x="221.5" y="114">4</text>
<text x="221.5" y="116.6">5</text>
<text x="221.5" y="119.1">6</text>
<text x="244.4" y="114">1</text>
<text x="244.4" y="119.1">2</text>
<text x="244.4" y="116.6">3</text>
<text x="262.2" y="119.1">4</text>
<text x="262.2" y="114">5</text>
<text x="127.6" y="121.7">2</text>
<text x="155.5" y="121.7">6</text>
<text x="155.5" y="124.2">7</text>
<text x="127.6" y="126.7">8</text>
<text x="154.9" y="126.7">10</text>
<text x="221.5" y="131.8">1</text>
<text x="127" y="136.9">15</text>
<text x="154.9" y="134.4">11</text>
<text x="155.5" y="136.9">9</text>
<text x="221.5" y="134.4">2</text>
<text x="221.5" y="136.9">3</text>
<text x="221.5" y="139.4">4</text>
<text x="50.5" y="179.8" transform="rotate(-90 50.5 179.8)">3</text>
<text x="46.3" y="185.2">1</text>
<text x="50.5" y="187.4" transform="rotate(-90 50.5 187.4)">2</text>
</g>
<g font-size="1.7" fill="#0f0f0f">
<text x="157.5" y="47.9">RST_3V</text>
<text x="157.5" y="53">SCL_3V</text>
<text x="157.5" y="55.5">SDA_3V</text>
<text x="157.5" y="65.7">GINT1</text>
<text x="198.1" y="60.6">SDA_3V</text>
<text x="254" y="60.6">SDA</text>
<text x="157.5" y="68.2">GINT2</text>
<text x="198.1" y="70.8">SCL_3V</text>
<text x="254" y="70.8">SCL</text>
<text x="205.7" y="106.3">RST</text>
<text x="160" y="114">ACC_RST</text>
<text x="205.7" y="108.9">SDA</text>
<text x="205.7" y="111.4">SCL</text>
<text x="160" y="119">SCL_3V</text>
<text x="160" y="121.6">SDA_3V</text>
<text x="205.7" y="131.7">GINT1</text>
<text x="160" y="136.8">AINT2</text>
<text x="160" y="134.3">AINT1</text>
<text x="205.7" y="136.8">AINT1</text>
<text x="205.7" y="134.3">GINT2</text>
<text x="205.7" y="139.4">AINT2</text>
<text x="55.9" y="174.9">ACC_RST</text>
<text x="35.6" y="185.1">RST_3V</text>
<text x="99.1" y="182.5">RST</text>
<text x="116.8" y="182.5">RST_3V</text>
</g>
<g font-size="1.4" fill="#006464">
<text x="214.2" y="55" transform="rotate(-90 214.2 55)">10K</text>
<text x="221.8" y="55" transform="rotate(-90 221.8 55)">10K</text>
<text x="244.7" y="55" transform="rotate(-90 244.7 55)">10K</text>
<text x="252.3" y="55" transform="rotate(-90 252.3 55)">10K</text>
<text x="41.5" y="176.1">10K</text>
<text x="130.4" y="183.7">10K</text>
</g>
<g font-size="1.1" fill="#840000">
<text x="230.3" y="58.1" transform="rotate(-90 230.3 58.1)">G</text>
<text x="228.4" y="62.5" transform="rotate(-90 228.4 62.5)">S</text>
<text x="235.4" y="62.5" transform="rotate(-90 235.4 62.5)">D</text>
<text x="240.5" y="68.2" transform="rotate(-90 240.5 68.2)">G</text>
<text x="238.6" y="72.6" transform="rotate(-90 238.6 72.6)">S</text>
<text x="245.6" y="72.7" transform="rotate(-90 245.6 72.7)">D</text>
<text x="51.3" y="179.9">D</text>
<text x="51.3" y="186.9">S</text>
</g>
<text font-size="1.1" fill="#a90000" x="46.9" y="185">G</text>
</svg>
